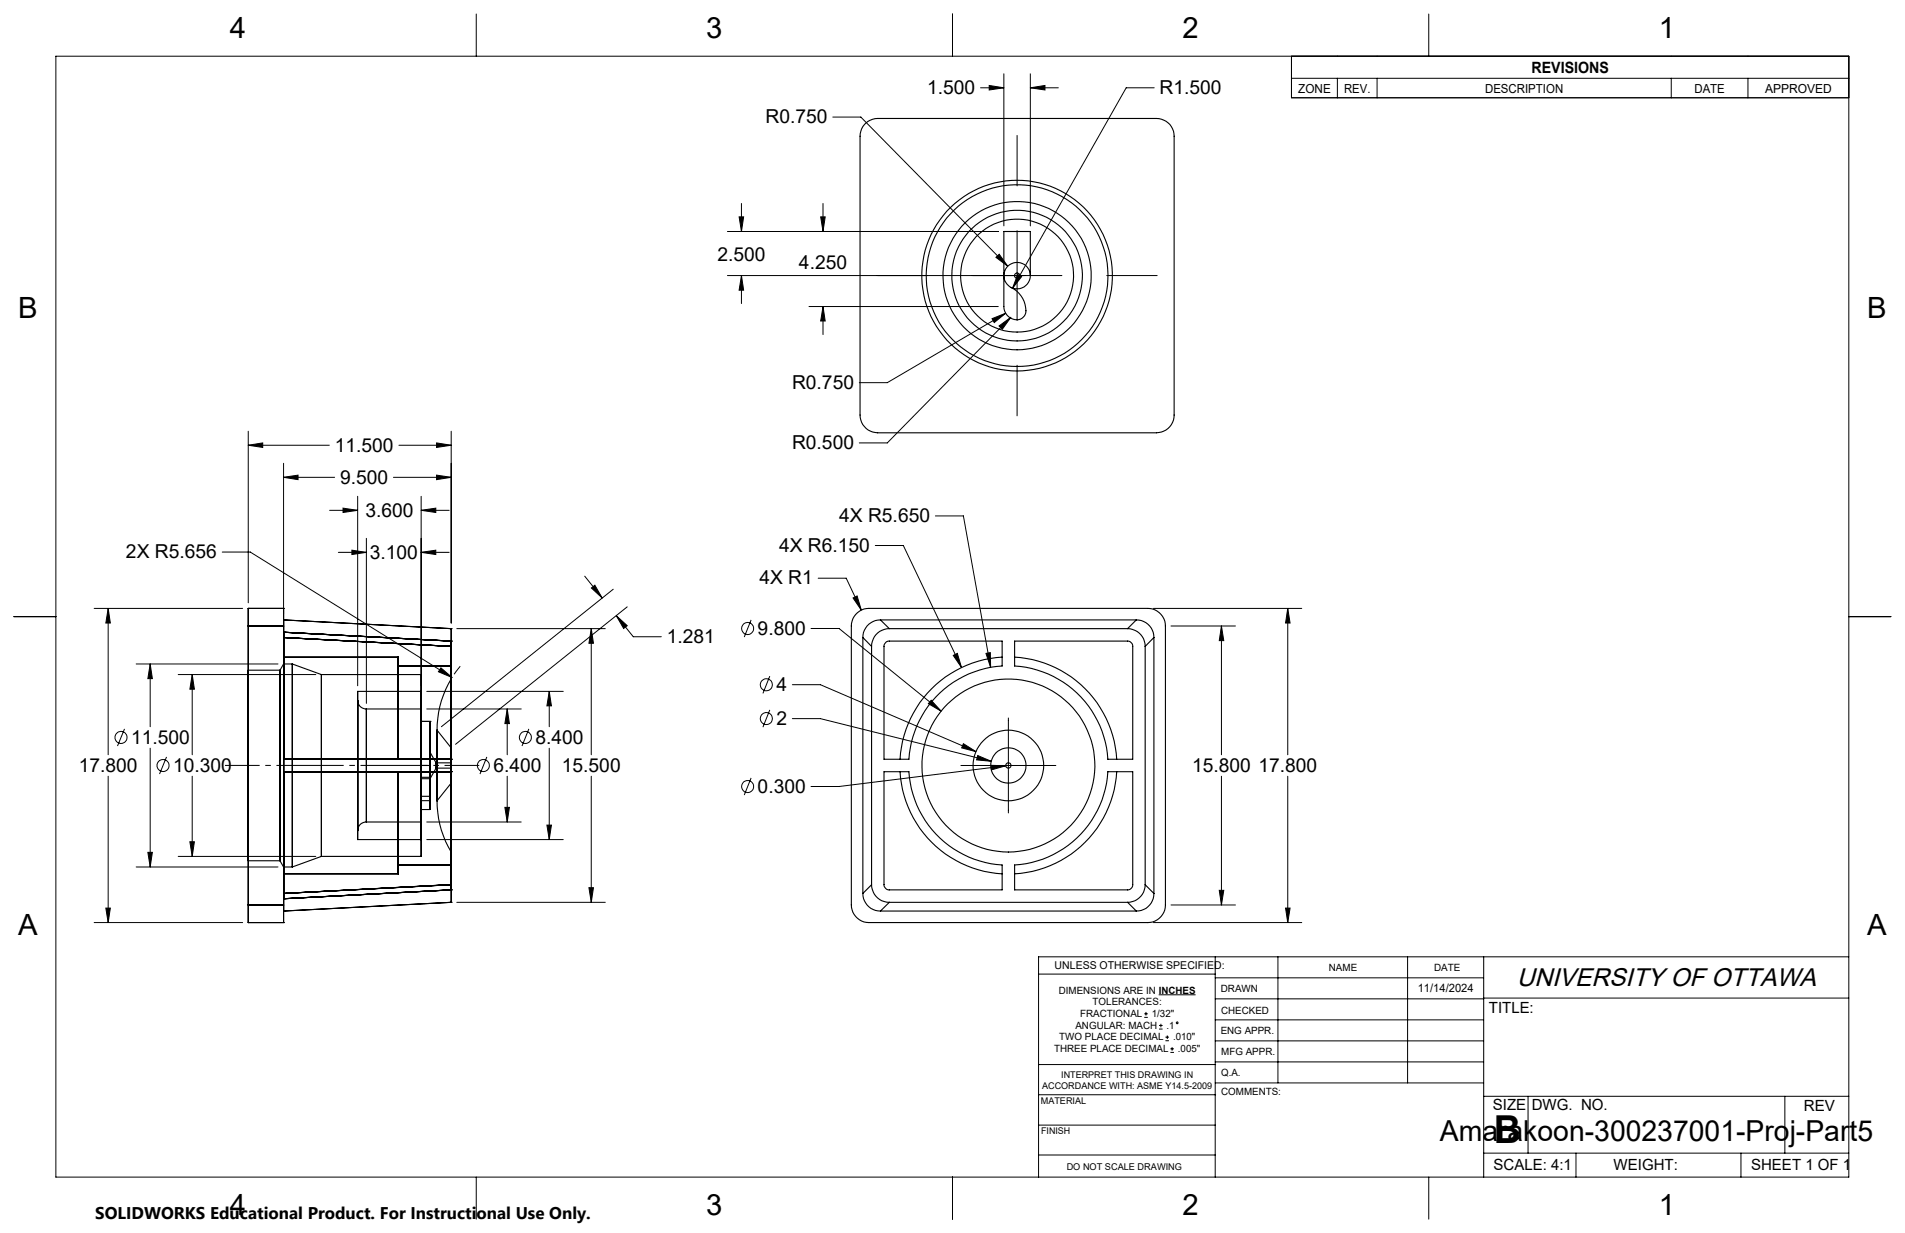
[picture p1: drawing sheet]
<svg xmlns="http://www.w3.org/2000/svg" width="432mm" height="279mm" viewBox="0 0 432 279" stroke-linecap="round" stroke-linejoin="round" font-family="sans-serif">
<g fill="none" stroke="#000" stroke-width=".25">
<path d="M195.9 28.2l1.4-1 1.6-.4h63.2a4 4 0 0 1 4 4.1v63.2a4 4 0 0 1-4 4h-63.2a4 4 0 0 1-4-4v-63.2l.4-1.7zM233.5 62.4v-9.9h-6v17a2.79 2.79 0 0 0 1.5 2.5 2.79 2.79 0 0 0 3-.1l.2-.4a4.8 4.8 0 0 0-1.2-5l-1.8-1.3M233.5 62.4a3 3 0 0 1-4.3 2.8M233.5 62.4a3 3 0 0 0-4.6-2.5 3 3 0 0 0 .3 5.3M56.3 137.9v4M56.3 137.9h.1M56.3 137.9h8M64.3 137.9v4M64.3 137.9h.1M194 139.2l.3-.3a3.8 3.8 0 0 1 2.7-1h63.2a4 4 0 0 1 4 4v63.2a4 4 0 0 1-4 4h-63.2a4 4 0 0 1-4-4v-63.8a3.8 3.8 0 0 1 1-2.1zM56.3 151.9v43.2zM56.3 151.9h7.2l.8-1.4h2l6.5 2.4h22.7"/>
<path d="M56.3 141.9v63.2M56.3 141.9h8M63.5 151.9v43.2zM64.3 143.3v1.2M64.3 140.5v4M64.3 150.5v46zM64.3 143.3h.1M64.3 140.5h.1M64.3 141.9v63.2M64.3 143.3l38 2M64.3 140.5l38 2M64.3 144.5l38 2"/>
<path d="M66.3 150.5v46zM72.8 152.9v41.2zM81.1 158.7a1.93 1.93 0 0 0 1.9 2h12.5M81.1 158.7v29.6zM81.1 156.7v33.6zM81.1 156.7h14.4M90.3 150.9h12v21.1M90.3 150.9v21.1M90.3 148.9v23.1M90.3 148.9h-26v23.1M90.3 148.9v2M95.5 156.7v33.6z"/>
<path d="M95.5 152.9v41.2zM102.3 153.8a22.1 22.1 0 0 0-3.2 11.7l3.2 4M102.3 145.3v1.2M102.3 142.5v4M102.3 153.9v39.2zM102.3 145.3h.1M102.3 142.5h.1M102.3 145.3v56.3M195.6 144.5l2 2M195.6 144.5v58M197.6 146.5v54M199.6 140.5a3.9 3.9 0 0 0-4 4"/>
<path d="M199.6 140.5l2 2M199.6 140.5h58M200.7 145.6l.6-.3h25.9v5.6a22.5 22.5 0 0 0-21.2 21.1h-5.6v-25.8zM201.6 142.5a4 4 0 0 0-4 4M201.6 142.5h54M227.2 148.9a24.6 24.6 0 0 0-23.2 23.1M230 145.3h25.6a1.2 1.2 0 0 1 1.2 1.2v25.5h-5.7a22.5 22.5 0 0 0-21.1-21.1zM230 148.9a24.6 24.6 0 0 1 23.1 23.1M255.6 142.5a4 4 0 0 1 4 4M257.6 140.5a3.9 3.9 0 0 1 3.9 4M257.6 140.5l-2 2M259.6 146.5v54"/>
<path d="M261.5 144.5l-1.9 2M261.5 144.5v58M64.3 174.9v23.1h26M64.3 174.9h.1M64.3 172h.1M64.3 174.9h38M64.3 172h38M83 160.7v25.6zM90.3 174.9v23.1M90.3 174.9v21.1M90.3 174.9h.1M90.3 172h.1"/>
<path d="M95.5 160.7v25.6zM95.5 176.1v5.3M95.5 163.5h.1M95.5 163.5v16.9M95.5 163.5h2M95.5 176.1h2M97.5 173.5h-2v3v-.4M97.5 176.1v5.3M97.5 173.5v3v-.4M97.5 170.5v3zM97.5 173.5v2.6M97.5 163.5h.1"/>
<path d="M97.5 170.5l1.3 2.4M97.5 163.5v16.9M98.8 172.9v1.2zM98.8 172.9h3.5M99.1 165.5v16zM102.3 174.9v21.1h-12M102.3 172.9v1.2zM102.3 169.5v7.9zM102.3 172h.1M102.3 174.9h.1M102.3 177.4l-3.2 4.1M102.3 174.1h-3.5l-1.3 2.4h-2"/>
<path d="M200.4 174.9h5.6a22.5 22.5 0 0 0 21.2 21.1v5.6h-25.6a1.2 1.2 0 0 1-1.2-1.2zM204 174.9a24.6 24.6 0 0 0 23.2 23.1M251.1 174.9h5.7v25.5a1.2 1.2 0 0 1-1.2 1.2h-25.6v-5.6a22.5 22.5 0 0 0 21.1-21.1zM253.1 174.9a24.6 24.6 0 0 1-23.1 23.1M56.3 195.1h7.2M63.5 195.1l.8 1.4M64.3 196.5h2M72.8 194.1h22.7M72.8 194.1l-6.5 2.4M81.1 190.3h14.4M83 186.3a1.93 1.93 0 0 0-1.9 2M83 186.3h12.5"/>
<path d="M90.3 196v2M95.5 181.4v2M95.5 180.4v3M95.5 181.4h2M95.5 183.4h2M95.5 180.4h2M97.5 180.4v3M97.5 181.4v2M99.1 181.5a22.3 22.3 0 0 0 3.2 11.6M56.3 205.1v4M56.3 209.1h.1M56.3 205.1h8"/>
<path d="M56.3 209.1h8M64.3 202.5v1.2M64.3 205.1v4M64.3 202.5v3.9M64.3 203.7h.1M64.3 206.4h.1M64.3 209.1h.1M102.3 200.4v1.2M102.3 200.5v4M102.3 201.6h.1M102.3 204.5h.1M102.3 200.4l-38 2.1"/>
<path d="M102.3 204.5l-38 1.9M102.3 201.6l-38 2.1M195.6 202.5a3.9 3.9 0 0 0 4 3.9M197.6 200.5a4 4 0 0 0 4 4M197.6 200.5l-2 2M199.6 206.4h58M201.6 204.5h54M201.6 204.5l-2 1.9M255.6 204.5l2 1.9M259.6 200.5a4 4 0 0 1-4 4M259.6 200.5l1.9 2M261.5 202.5a3.9 3.9 0 0 1-3.9 3.9"/>
<circle cx="230.5" cy="62.4" r=".6"/>
<circle cx="230.5" cy="62.5" r="21.6"/>
<circle cx="230.5" cy="62.5" r="14.8"/>
<circle cx="230.5" cy="62.5" r="12.8"/>
<circle cx="230.6" cy="62.4" r="20.6"/>
<circle cx="230.6" cy="62.5" r="16.8"/>
<circle cx="228.6" cy="173.5" r="19.6"/>
<circle cx="228.6" cy="173.5" r="4"/>
<circle cx="228.6" cy="173.5" r="8"/>
<circle cx="228.6" cy="173.5" r=".6"/>
</g>
<g fill="none" stroke="#000" stroke-width=".23">
<path d="M12.7 12.7h406.4v254h-406.4zM107.9 3.2v9.5M215.9 3.2v9.5M222.2 19.9h5.3M224.2 19.4l3.3 .5-3.3 .5zM227.5 16.7v34.5M233.5 19.9l3.4-.5v1zM233.5 16.7v34.5M233.5 19.9h6.4M261.6 19.9h-6.3l-25.8 45.4M292.7 12.7v9.5h126.4M292.7 17.7h126.4"/>
<path d="M303.1 17.7v4.5M312.1 17.7v4.5M323.8 3.2v9.5M378.8 17.7v4.5M396.2 17.7v4.5M188.8 26.5h6.3l33.3 33.8M230.5 30.7v11.4M164.9 52.5h61.4M167.5 49.1h1.1l-.5 3.4zM168.1 46.1v6.4M186 49.1h1l-.5 3.4zM186.5 46.1v6.4"/>
<path d="M225.7 58.3l.8-.7 1.9 2.7zM230.5 52.3v20.3M164.9 62.4h75.8M168.1 62.4l.5 3.4h-1.1zM168.1 62.4v6.4M183.4 69.5h42.9M186.5 69.5l.5 3.2h-1zM186.5 69.5v6.3M224.9 72.2l3.1-1.2-2.6 2.1zM226.4 73.9l2.7-2-1.9 2.7zM228 71l-26.9 15.7h-6.3M229.1 71.9l-28 28.5h-6.3"/>
<path d="M230.7 62.2l.9 .5-2.1 2.6zM250.9 62.4h11.4M56.3 97.7v38.9M102.3 97.7v43.5M230.5 82.8v11.4M56.3 100.9l3.2-.5v1zM56.3 100.9h18.3M64.3 108.2l3.3-.5v1zM64.3 105v34.2M64.3 108.2h11.5M74.7 115.6h6.4M77.8 115.1l3.3 .5-3.3 .5z"/>
<path d="M81.1 112.5v42.9M89.2 108.2h13.1M90.4 100.9h11.9M95.5 115.6l3.3-.5v1zM95.5 112.5v46.9M95.5 115.6h6.3M99 107.7l3.3 .5-3.3 .5zM99 100.4l3.3 .5-3.3 .5zM212 116.9h6.4l6.1 34.3M3.1 139.7h9.6M21.3 137.9h33.7M24.5 137.9l.5 3.3h-1z"/>
<path d="M24.5 137.9v33.1M50.4 125.1h6.3l45.8 28.4M76.7 125.2h6.3M79.8 124.7l3.2 .5-3.2 .5zM83 122v37.4M95.5 125.2l3.3-.5v1zM95.5 125.2h6.3M132.5 130.6l4 4.9M134.1 133.2l.7-.6 1.7 2.9zM139 133.5l-39 31.2M139.7 139.5l2.5 2.3-.8 .6zM139.7 139.5l3.8 4.8h6.4"/>
<path d="M142.2 137.5l-38.9 31.2M185.5 131h6.3l3.4 7.3M193.4 135.5l.9-.5 .9 3.3zM198.4 123.6h6.4l13.1 27.7M261.4 137.9h33.7M291.9 137.9l.5 3.3h-1zM291.9 137.9v33.1M419.1 139.7h9.5M30.9 150.5h32.1M34 150.5l.5 3.3h-1zM34 150.5v14.2M40.4 152.9h31.2"/>
<path d="M43.6 152.9l.5 3.3h-1.1zM43.6 152.9v18.1M96.7 156.7h31M99.9 151.3l2.6 2.2-3.1-1.3zM103.5 142.5h33.7M104.3 151l-1.4 1.8M124.5 156.7l.5 3.2h-1zM124.5 156.7v8M134 142.5l.5 3.3h-1zM134 142.5v28.5M170.3 140.5l-1.6 3.9M174.5 153.2l-1.6 3.9"/>
<path d="M179.6 155.2h6.3l35.3 15.1M183.8 142.4h6.4l23.1 18.7M211.1 158.7l2.2 2.4-2.9-1.6zM216.1 148.5l.9-.4 .9 3.2zM223.5 148.1l1-.2v3.3zM265.4 141.9h14.6M276.9 141.9l.5 3.3h-1zM276.9 141.9v29.1M24.5 175.9v33.2M28.2 165.2l-1.6 3.9M34 169.5v27M37.7 171.5l-1.5 3.9"/>
<path d="M43.6 175.9v18.2M96.7 160.7h21.4M110.3 171.5l-1.5 3.9M115 160.7l.5 3.3h-1.1zM115 160.7v10.3M115 175.9v10.4M119.9 165.2l-1.6 3.9M124.5 169.5v20.8M134 175.9v28.6M170.3 176.3l-1.6 3.9M174.5 160.9l-1.6 3.9M179.6 162.8h6.3l38.8 9.7"/>
<path d="M217.8 173.5h21.5M218.4 168.5l2.8 1.8-3.2-.8zM221.6 171.2l3.1 1.3-3.3-.3zM224.6 173.4l3.4 .1-3.2 .9zM228 173.5l-37.8 4.7h-6.4M228.6 162.7v21.5M276.9 175.9v29.2M291.9 175.9v33.2M30.9 196.5h32.1M33.5 193.1h1l-.5 3.4zM40.4 194.1h31.2M43 190.7h1.1l-.5 3.4z"/>
<path d="M96.7 190.3h31M96.7 186.3h21.4M114.4 183h1.1l-.5 3.3zM124 187h1l-.5 3.3zM21.3 209.1h33.7M24 205.8h1l-.5 3.3zM103.5 204.5h33.7M133.5 201.2h1l-.5 3.3zM261.4 209.1h33.7M265.4 205.1h14.6M275.4 216.8v49.9M276.4 201.8h1l-.5 3.3z"/>
<path d="M289.7 216.8v28.6M291.4 205.8h1l-.5 3.3zM319.1 216.8v28.6M336.3 216.8v49.9M419.1 216.8h-183.7v49.9M235.4 220.7h40M259.4 230.5h.8M259.4 229.7h.8M259.8 229.3v.8M262.6 225.4h8.4M262.7 233.2h.8M262.7 232.4h.8"/>
<path d="M263.1 232v.8M264.2 235.8h.8M264.2 235h.8M264.6 234.6v.8M265.3 238.5h.8M265.3 237.7h.8M265.7 237.3v.8M275.4 235.9h60.9M275.4 231.1h60.9M275.4 226.3h60.9M275.4 221.6h60.9M336.3 226.2h82.8"/>
<path d="M235.4 255h40M235.4 248.1h40.2M235.4 241.2h40.2M275.4 245.4h60.9M275.4 240.6h60.9M336.3 248.4h82.8M346.4 248.4v12.9M404.6 248.4v12.9M107.9 266.7v9.6M215.9 266.7v9.6M235.4 261.7h40M323.8 266.7v9.6"/>
<path d="M336.3 261.3h82.8M357.2 261.3v5.4M394.6 261.3v5.4"/>
<circle cx="169.5" cy="142.4" r="1.36"/>
<circle cx="173.7" cy="155.2" r="1.36"/>
<circle cx="27.4" cy="167.1" r="1.36"/>
<circle cx="36.9" cy="173.5" r="1.36"/>
<circle cx="109.5" cy="173.5" r="1.36"/>
<circle cx="119.1" cy="167.1" r="1.36"/>
<circle cx="169.5" cy="178.2" r="1.36"/>
<circle cx="173.7" cy="162.8" r="1.36"/>
<circle cx="266.9" cy="231.8" r=".2"/>
</g>
<path d="M51 173.4h57.6" fill="none" stroke="#000" stroke-width=".23" stroke-dasharray="15.2 1.3 1.3 1.3" stroke-dashoffset="7.4" stroke-linecap="butt"/>
<path d="M64.3 108.2l3.3-.5v1zM99 107.7l3.3 .5-3.3 .5zM134 142.5l.5 3.3h-1zM133.5 201.2h1l-.5 3.3zM24.5 137.9l.5 3.3h-1zM24 205.8h1l-.5 3.3zM33.5 193.1h1l-.5 3.4zM34 150.5l.5 3.3h-1zM43 190.7h1.1l-.5 3.4zM43.6 152.9l.5 3.3h-1.1zM124 187h1l-.5 3.3zM124.5 156.7l.5 3.2h-1zM114.4 183h1.1l-.5 3.3zM115 160.7l.5 3.3h-1.1zM99.9 151.3l-.5 .9 3.1 1.3zM95.5 115.6l3.3-.5v1zM77.8 115.1l3.3 .5-3.3 .5zM95.5 125.2l3.3-.5v1zM79.8 124.7l3.2 .5-3.2 .5zM139.7 139.5l2.5 2.3-.8 .6zM134.1 133.2l.7-.6 1.7 2.9zM56.3 100.9l3.2-.5v1zM99 100.4l3.3 .5-3.3 .5zM193.4 135.5l1.8 2.8-.9-3.3zM216.1 148.5l1.8 2.8-.9-3.2zM223.5 148.1l1 3.1v-3.3zM211.1 158.7l-.7 .8 2.9 1.6zM218.4 168.5l-.4 1 3.2 .8zM221.6 171.2l-.2 1 3.3 .3zM224.6 173.4l.2 1 3.2-.9zM276.4 201.8h1l-.5 3.3zM276.9 141.9l.5 3.3h-1zM291.9 137.9l.5 3.3h-1zM291.4 205.8h1l-.5 3.3zM224.2 19.4l3.3 .5-3.3 .5zM233.5 19.9l3.4-.5v1zM186 49.1h1l-.5 3.4zM186.5 69.5l.5 3.2h-1zM225.7 58.3l2.7 2-1.9-2.7zM224.9 72.2l.5 .9 2.6-2.1zM230.7 62.2l-1.2 3.1 2.1-2.6zM226.4 73.9l.8 .7 1.9-2.7zM167.5 49.1h1.1l-.5 3.4zM168.1 62.4l.5 3.4h-1.1z" fill="#000"/>
<text font-size="8.7" x="338.6" y="259">B</text>
<g font-size="6.6">
<text x="52.1" y="8.6">4</text>
<text x="160.1" y="8.6">3</text>
<text x="268" y="8.6">2</text>
<text x="376" y="8.6">1</text>
<text x="4.1" y="72.1">B</text>
<text x="423.2" y="72.1">B</text>
<text x="4.1" y="211.8">A</text>
<text x="423.2" y="211.8">A</text>
<text x="326.4" y="258.5">Amarakoon-300237001-Proj-Part5</text>
<text x="52.1" y="275.3">4</text>
<text x="160.1" y="275.3">3</text>
<text x="268" y="275.3">2</text>
<text x="376" y="275.3">1</text>
</g>
<text font-size="5.8" x="343.8" y="223.5">UNIVERSITY OF OTTAWA</text>
<g font-size="4.4">
<text x="210.1" y="21.3">1.500</text>
<text x="262.9" y="21.3">R1.500</text>
<text x="173.5" y="28">R0.750</text>
<text x="162.6" y="59.1">2.500</text>
<text x="181.1" y="60.9">4.250</text>
<text x="179.5" y="88.2">R0.750</text>
<text x="179.5" y="101.8">R0.500</text>
<text x="75.9" y="102.3">11.500</text>
<text x="77.1" y="109.6">9.500</text>
<text x="82.8" y="117.1">3.600</text>
<text x="190.2" y="118.4">4X R5.650</text>
<text x="176.6" y="125.1">4X R6.150</text>
<text x="28.6" y="126.5">2X R5.656</text>
<text x="83.8" y="126.6">3.100</text>
<text x="172.1" y="132.4">4X R1</text>
<text x="171.7" y="143.9">9.800</text>
<text x="151.1" y="145.7">1.281</text>
<text x="176" y="156.6">4</text>
<text x="176" y="164.3">2</text>
<text x="29.7" y="168.5">11.500</text>
<text x="121.4" y="168.5">8.400</text>
<text x="17.9" y="174.9">17.800</text>
<text x="39.2" y="174.9">10.300</text>
<text x="111.8" y="174.9">6.400</text>
<text x="127.4" y="174.9">15.500</text>
<text x="171.7" y="179.7">0.300</text>
<text x="270.2" y="174.9">15.800 17.800</text>
</g>
<text font-size="3.8" x="21.6" y="276.3">SOLIDWORKS Educational Product. For Instructional Use Only.</text>
<g font-size="3.5">
<text x="347.1" y="16.5">REVISIONS</text>
<text x="337.5" y="229.5">TITLE:</text>
<text x="338.4" y="251.5">SIZE</text>
<text x="347.2" y="251.6">DWG. NO.</text>
<text x="408.9" y="251.7">REV</text>
<text x="338.5" y="265.1">SCALE: 4:1</text>
<text x="365.8" y="265.2">WEIGHT:</text>
<text x="396.9" y="265.1">SHEET 1 OF 1</text>
</g>
<g font-size="2.8">
<text x="294.3" y="21">ZONE</text>
<text x="304.7" y="21">REV.</text>
<text x="336.6" y="21">DESCRIPTION</text>
<text x="384.1" y="21">DATE</text>
<text x="400.1" y="21">APPROVED</text>
</g>
<text font-size="2.6" x="321.4" y="224.8">11/14/2024</text>
<text font-size="2.4" x="239.1" y="219.6">UNLESS OTHERWISE SPECIFIED:</text>
<g font-size="2.3">
<text x="301.2" y="220">NAME</text>
<text x="325.1" y="220">DATE</text>
<text x="240" y="225.2">DIMENSIONS ARE IN INCHES</text>
<text x="247.7" y="227.8">TOLERANCES:</text>
<text x="276.7" y="224.9">DRAWN</text>
<text x="243.8" y="233.1">ANGULAR: MACH</text>
<text x="244.8" y="230.5">FRACTIONAL</text>
<text x="261.1" y="230.5">1/32&quot;</text>
<text x="264.4" y="233.1">.1</text>
<text x="276.8" y="229.8">CHECKED</text>
<text x="238.9" y="238.4">THREE PLACE DECIMAL</text>
<text x="240.1" y="235.8">TWO PLACE DECIMAL</text>
<text x="265.9" y="235.8">.010&quot;</text>
<text x="267" y="238.4">.005&quot;</text>
<text x="276.7" y="234.4">ENG APPR.</text>
<text x="276.8" y="239.2">MFG APPR.</text>
<text x="276.8" y="243.9">Q.A.</text>
<text x="276.8" y="248.1">COMMENTS:</text>
</g>
<g font-size="2.1">
<text x="240.5" y="244.2">INTERPRET THIS DRAWING IN</text>
<text x="235.9" y="250.1">MATERIAL</text>
<text x="236.2" y="246.7">ACCORDANCE WITH: ASME Y14.5-2009</text>
<text x="236" y="257">FINISH</text>
<text x="241.8" y="265.1">DO NOT SCALE DRAWING</text>
</g>
</svg>
